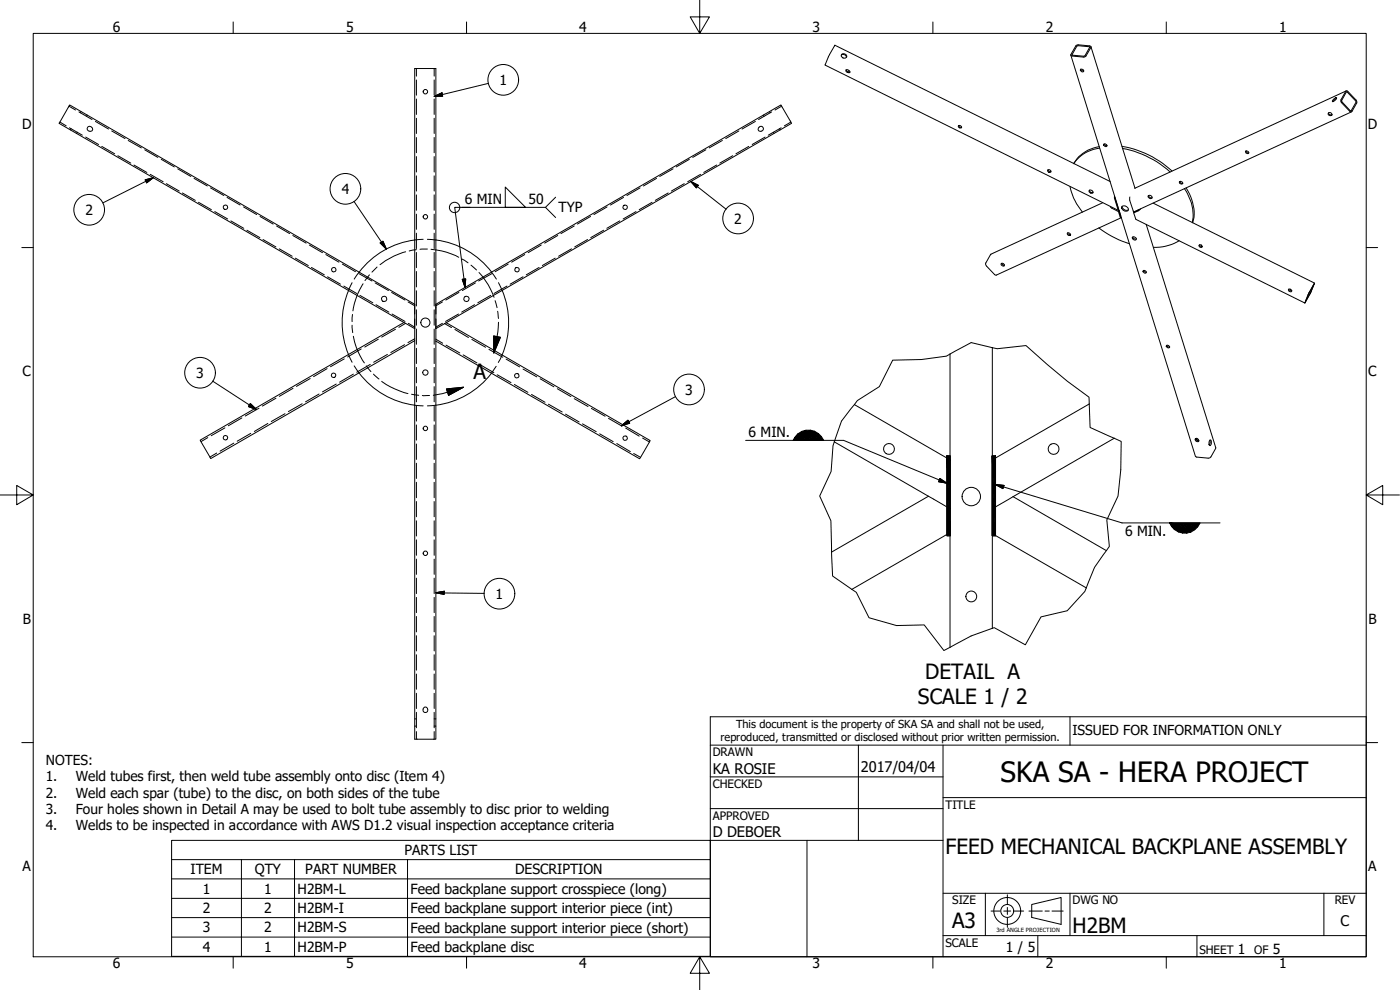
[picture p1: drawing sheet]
<svg xmlns="http://www.w3.org/2000/svg" width="420mm" height="297mm" viewBox="0 0 420 297" stroke-linecap="round" stroke-linejoin="round" font-family="sans-serif">
<!-- layer: Visible (ANSI) -->
<g fill="none" stroke="#000" stroke-width=".3">
<path d="M252.5 16.6a.95 .95 0 0 1 1.5 .6M252.6 16.3a.8 .8 0 0 1 1.2-.1 .8 .8 0 0 1-.1 1.2 .89 .89 0 0 1-1.1-1.1zM321.4 16.6l37.4 120.4 .2 .1 3.8 .4 .6-.4 1.5-2.7-20.9-67.1M322.9 13.7l.7-.3 3.4 .4 .4 .2v.2l-1.5 2.7-.3 .2-4-.4-.2-.3zM323.2 13.9l.3-.2 3.4 .3 .1 .2-1.5 2.6-3.6-.2-.1-.2zM327.4 14l13.2 42.4M27.5 38.2a.73 .73 0 0 0-1.2 .1 .73 .73 0 0 0 .5 1.1M27.5 38.2a.67 .67 0 0 1 .2 .9 .67 .67 0 0 1-.8 .3M228.5 39.4a.77 .77 0 0 0 .6-.9 .77 .77 0 0 0-.9-.7 .77 .77 0 0 0-.7 .8l.3 .7 .7 .1M253.9 21a.79 .79 0 0 1 1.1 .8 .82 .82 0 0 1-1.1-.8zM253.9 20.9l.7 .7M254.6 21.6h.5"/>
<path d="M254.6 21.6l-.1 .2M287.7 37.7a.58 .58 0 0 1 .6 .1 .58 .58 0 0 1 .2 .6 .59 .59 0 0 1-.7-.1 .59 .59 0 0 1-.1-.6zM287.7 37.6l.3 .5h.6M324.3 20.8a.52 .52 0 0 1 .7 0 .52 .52 0 0 1 0 .8l-.8-.5zM324.4 20.8l.3 .4 .5 .1M398.7 33.9a.59 .59 0 0 1 .8 0 .59 .59 0 0 1 .1 .8h-.2M398.7 33.9l.3 .4 .5 .2M398.7 33.9a.54 .54 0 0 0 .1 .6 .54 .54 0 0 0 .6 .2M399.5 34.5l-.1 .2M399.8 34.4l-.3 .1M400.4 29.6l.5-.3a.63 .63 0 0 1 .1 .6 .63 .63 0 0 1-.6 .4l-.5 .2zM401.1 29.5l-1 1"/>
<path d="M403.9 27.3h.5l2.6 2.7 .2 .6-1.7 3-.4-.2-2.7-2.9 .1-.6zM404 27.3l-63.4 29.2M404.1 27.6h.2l2.7 2.9-1.6 2.8-2.8-3.1zM405.6 33.6l-65.3 30-1.3-3.5 .1-1M314.5 51a.52 .52 0 0 1 .7 0 .52 .52 0 0 1 0 .7l-.7-.3zM314.5 51l.3 .4 .6 .1M321.1 56a16.9 16.9 0 0 0 3.8 7.7M326.8 57.2a.64 .64 0 0 1 .9-.1 .64 .64 0 0 1 .2 .9 .81 .81 0 0 1-1.1-.8zM327 57.1a.8 .8 0 0 0 1 .6M329.9 44a10.5 10.5 0 0 0-7.6 5.1M330 44.4a10.6 10.6 0 0 0-7.7 4.7M331.3 43.2l.4 .4 .5 .1"/>
<path d="M331.4 43.2a.51 .51 0 0 1 .7 .1 .51 .51 0 0 1-.1 .7 .51 .51 0 0 1-.7-.2 .51 .51 0 0 1 .1-.6zM333.2 54.5l-82.6-40.9-1.9 3.1-1.1 2.8 88.3 43.7-.4-.3-1-3.5v-.6M334.6 59.2l1.1 3.7M336.7 43.9a29.1 29.1 0 0 1 15 7.4M336.9 44.6a28.7 28.7 0 0 1 14.3 7M344.6 58.7a.7 .7 0 0 1 .8 0 .7 .7 0 0 1 .3 .8 .72 .72 0 0 1-.8 0 .72 .72 0 0 1-.3-.8zM344.7 58.7a.8 .8 0 0 0 1.1 .6M353.9 54.5a.52 .52 0 0 1 .8 0 .52 .52 0 0 1 0 .7l-.7-.2zM354.1 54.5l.4 .5h.5M355.5 56.6a13.3 13.3 0 0 1 2.3 10.1M356 56.4a13.2 13.2 0 0 1 1.9 10.5M373.8 45.4a.52 .52 0 0 1 .7 0 .52 .52 0 0 1 .1 .7l-.6-.1z"/>
<path d="M373.9 45.3l.4 .5h.5M124.5 72a25 25 0 0 0-16.7 9.6M130.8 72a25 25 0 0 1 16.7 9.7M300.4 79.2a.48 .48 0 0 1 .7-.1 .48 .48 0 0 1 0 .7l-.5-.2zM300.5 79l.6 .6 .3-.1M320.4 69.9a.5 .5 0 0 1 .7 0 .5 .5 0 0 1-.1 .8l-.6-.4zM320.4 69.9l.5 .5 .4-.1M329.8 68.4a30 30 0 0 0 9.2 4.7M331 60.8l-33.7 15.5-1.5 2.7 .1 .6 3 3 37.6-17.3M333.2 62l.5 .5 2 1M336.4 64.9l-.5-1.7-.2 .3 .5 1.6 .3 .2M336.7 61.9a1.36 1.36 0 0 0 1.9 1.1"/>
<path d="M336.7 61.9a1.2 1.2 0 0 1 1.4 .1 1.2 1.2 0 0 1 .4 1.2 1.2 1.2 0 0 1-1.3 0 1.2 1.2 0 0 1-.5-1.3zM339.9 71.2a.73 .73 0 0 1 .7 0 .73 .73 0 0 1 .3 .7 .74 .74 0 0 1-.7 0 .74 .74 0 0 1-.3-.7zM340 71.1l.2 .5 .9 .1M340.2 63.9l.7 1.9 50.7 25.1M342.3 62.7l-.6 .5-1.5 .7 1.8-1M346.1 60.9l48.4 24M353.9 72.2a14.6 14.6 0 0 1-7.8 2M360 73.5l.3 .4 .6 .1M360 73.5a.49 .49 0 0 1 .7 .1 .49 .49 0 0 1-.2 .7l-.6-.5zM104.6 87.1a25 25 0 0 0 0 19.3M121.2 96.8l3.3 1.8M121.2 96.8l-61.1 35.3 3.1 5.5 61.3-35.4"/>
<path d="M124.5 91.3v-70.7h6.3v78M124.5 91.3l-103.6-59.8-3.2 5.5 103.5 59.8M124.5 91.3v7.3M124.5 98.6v3.6M130.8 91.3l103.6-59.8 2.8 4.8 .4 .7-103.7 59.8M130.8 98.6v3.7M133.9 96.8l-3.1 1.8M133.9 96.8l61.2 35.4-.3 .7-2.8 4.8-61.2-35.4M150.7 87.2a25 25 0 0 1 0 19.3M343 81.3a.54 .54 0 0 1 .7 0 .54 .54 0 0 1 .2 .6h-.5zM343.2 81.2l.3 .4h.5M386.7 86.9a.52 .52 0 0 1 .7 0 .52 .52 0 0 1 .1 .7l-.6-.2z"/>
<path d="M386.8 86.7l.4 .5h.5M391.8 90.5h.1M394.3 85.3l-1 2.6-1.5 2.6 .9-2.4zM394.5 84.9l-1.2 3-1.7 3 1.3-3.2zM107.7 111.9a25 25 0 0 0 16.8 9.7M124.5 102.2v119.6h6.3v-119.5M147.5 112a25 25 0 0 1-16.7 9.6M285.1 106.2v31.8l-28.7-16.6M297.8 104.3v33.7M350.1 103.7a.54 .54 0 0 1 .6 0 .54 .54 0 0 1 .2 .6 .61 .61 0 0 1-.8-.6zM350.1 103.6l.5 .5h.4M250.4 132.6l28.2 16.3"/>
<path d="M285.2 138v14.6M297.8 138v14.6M326.9 121.2l-29.1 16.8M334.4 131.5l-30.4 17.5M358.7 131.7a.65 .65 0 0 1 .8 0 .65 .65 0 0 1 .2 .8 .73 .73 0 0 1-1-.8zM358.8 131.6l.5 .6h.5M358.8 131.6l-.1 .3M358.8 131.6h.1M359 131.9l-.2-.2 .3-.1 .2 .6M363.1 132.1l.1 .6-.2 .9M363.2 132a.99 .99 0 0 1-.2 1.7v-.1a1.48 1.48 0 0 1 .2-1.6zM278.6 148.9l6.5 3.7v7.2"/>
<path d="M278.6 148.9l-29 16.8M285.1 159.8v34.4M285.1 159.8l-29.4 17M304 149l-6.2 3.6v35.9M304 149l28 16.2M297.8 160.1l28.2 16.3"/>
<circle cx="127.7" cy="27.5" r=".67"/>
<circle cx="67.7" cy="62.2" r=".67"/>
<circle cx="127.7" cy="65" r=".67"/>
<circle cx="187.6" cy="62.2" r=".67"/>
<circle cx="100.2" cy="80.9" r=".67"/>
<circle cx="115.3" cy="89.7" r=".79"/>
<circle cx="127.7" cy="96.8" r="1.37"/>
<circle cx="140" cy="89.7" r=".79"/>
<circle cx="155.2" cy="80.9" r=".67"/>
<circle cx="100.1" cy="112.6" r=".67"/>
<circle cx="127.7" cy="111.8" r=".79"/>
<circle cx="155.1" cy="112.7" r=".67"/>
<circle cx="67.7" cy="131.3" r=".67"/>
<circle cx="127.7" cy="128.5" r=".67"/>
<circle cx="187.6" cy="131.5" r=".67"/>
<circle cx="266.8" cy="134.7" r="1.62"/>
<circle cx="316.2" cy="134.7" r="1.62"/>
<circle cx="291.5" cy="149" r="2.76"/>
<circle cx="127.7" cy="166" r=".67"/>
<circle cx="291.5" cy="179" r="1.62"/>
<circle cx="127.7" cy="213" r=".76"/>
</g>
<!-- layer: Hidden (ANSI) -->
<g fill="none" stroke="#000" stroke-width=".3">
<path d="M18 36.6l1.9 1.2M20.7 31.9l2 1.1M20.8 38.3l3.9 2.3M21.2 38.8l-.1 .2M21.3 38.6v.1M23.1 39.9l-.1 .2M23.2 39.7l-.1 .1M23.7 33.6l3.9 2.3M24.2 33.7l-.1 .1M24.3 33.5v.1M26 34.8v.1M26.2 34.5l-.1 .2"/>
<path d="M28.6 36.4l4 2.3M33.5 39.3l4 2.3M125 20.6v2.2M125 24v4.6M125 29.7v4.6M125 35.5v4.6M130.3 20.6v2.2M130.3 24v4.6M130.3 29.7v4.6M130.3 35.5v4.6M221.7 39.3l-3.9 2.3M226.7 36.4l-4 2.3"/>
<path d="M229.1 34.5l.1 .2M229.2 34.8l.1 .1M230.9 33.5l.1 .1M231.1 33.7v.1M231.6 33.6l-4 2.3M232.1 39.7l.1 .1M232.2 39.9l.1 .2M233.9 38.6l.1 .1M234.1 38.8v.2M234.4 38.3l-3.8 2.3M234.6 31.9l-2 1.1M237.4 36.6l-2 1.2"/>
<path d="M25.7 41.1l3.9 2.3M30.5 43.9l3.9 2.3M35.4 46.7l3.8 2.2M38.5 42.1l3.9 2.3M40.2 49.5l3.9 2.2M43.4 44.9l4 2.3M45.1 52.3l3.9 2.2M48.4 47.8l3.9 2.3M49.9 55.1l3.9 2.2M53.3 50.7l4 2.2M54.7 57.9l3.9 2.2M58.2 53.5l4 2.3"/>
<path d="M63.2 56.4l4 2.3M68.1 59.2l4 2.3M125 41.3v4.5M125 47v4.6M125 52.8v4.5M125 58.5v4.6M130.3 41.3v4.5M130.3 47v4.6M130.3 52.8v4.5M130.3 58.5v4.6M187.1 59.2l-3.9 2.3M192.1 56.4l-3.9 2.3"/>
<path d="M197 53.5l-3.9 2.3M200.5 57.9l-3.8 2.2M202 50.7l-4 2.2M205.4 55.1l-3.9 2.2M206.9 47.8l-4 2.3M210.2 52.3l-3.8 2.2M211.8 44.9l-3.9 2.3M215.1 49.5l-3.9 2.2M216.8 42.1l-3.9 2.3M219.9 46.7l-3.9 2.2M224.7 43.9l-3.8 2.3M229.6 41.1l-3.9 2.3"/>
<path d="M59.6 60.7l3.8 2.2M64.5 63.5l3.8 2.2M69.3 66.3l3.9 2.2M73.1 62.1l3.9 2.3M74.1 69.1l3.9 2.2M78 64.9l4 2.3M78.9 71.9l3.9 2.2M83 67.8l3.9 2.3M83.8 74.7l3.9 2.2M87.9 70.7l4 2.2M88.6 77.5l3.9 2.2M92.8 73.5l4 2.3"/>
<path d="M97.8 76.4l3.9 2.3M102.7 79.2l4 2.3M125 64.2v4.6M125 70v4.6M125 75.7v4.6M127 71.8l-2.5 .2M128.3 71.8l2.5 .2M130.3 64.2v4.6M130.3 70v4.6M130.3 75.7v4.6M152.5 79.2l-3.9 2.3M157.5 76.4l-4 2.3"/>
<path d="M162.4 73.5l-3.9 2.3M166.6 77.5l-3.8 2.2M167.4 70.7l-4 2.2M171.5 74.7l-3.9 2.2M172.3 67.8l-4 2.3M176.3 71.9l-3.8 2.2M177.2 64.9l-3.9 2.3M181.2 69.1l-3.9 2.2M182.2 62.1l-4 2.3M186 66.3l-3.9 2.2M190.9 63.5l-3.9 2.2M195.7 60.7l-3.9 2.2"/>
<path d="M93.5 80.2l3.8 2.3M98.3 83l3.9 2.3M103.2 85.8l3.9 2.3M105.7 84.8l-1.1 2.3M107.7 82.1l3.9 2.2M107.8 81.6l-1.5 2.1M108 88.6l3.9 2.3M112.6 84.9l4 2.3M112.8 91.4l3.9 2.2M117.5 87.7l4 2.3M117.7 94.2l3.8 2.2M118.7 98.8l-4.1 2.3"/>
<path d="M121.7 97l-2 1.2M122.5 90.6l2 1.1M122.6 97l1.9 1.2M124.5 91.3h.1M124.5 98.6h.1M124.5 91.3v2.9M124.5 95.7v2.9M125 81.5v4.6M125 87.2v4.6M125 92.9v4.7M125 98.7v4.6M130.3 81.5v4.6"/>
<path d="M130.3 87.2v4.6M130.3 92.9v4.7M130.3 98.7v4.6M130.8 91.3h.1M130.8 98.6h.1M130.8 91.3v2.9M130.8 95.7v2.9M132.8 97l-2 1.2M132.8 90.6l-2 1.1M133.4 97.1l2.1 1.2M136.5 98.9l4.1 2.4M137.6 94.2l-3.9 2.2"/>
<path d="M137.7 87.7l-3.9 2.3M142.4 91.4l-3.8 2.2M142.7 84.9l-4 2.3M147.3 88.6l-3.9 2.3M147.5 81.6l1.5 2.1M147.6 82.1l-4 2.2M149.6 84.8l1.1 2.3M152.1 85.8l-3.8 2.3M157 83l-3.9 2.3M161.8 80.2l-3.9 2.3M82.8 119.5l-4.1 2.3M87.9 116.5l-4.1 2.4"/>
<path d="M93.1 113.6l-4.1 2.3M95.8 118.2l-4.1 2.4M98.2 110.6l-4.1 2.4M100.9 115.2l-4.1 2.4M103.3 107.7l-4.1 2.3M104.6 106.3l1.1 2.4M106 112.3l-4.1 2.4M106.3 109.8l1.4 2.1M108.4 104.7l-4.1 2.4M111.1 109.3l-4 2.4M113.5 101.8l-4 2.3M116.3 106.3l-4.2 2.4"/>
<path d="M121.4 103.4l-4.1 2.4M124.5 101.6l-2.1 1.2M125 104.5v4.6M125 110.2v4.7M125 116v4.6M130.3 104.5v4.6M130.3 110.2v4.7M130.3 116v4.6M130.8 101.8l2 1.2M133.9 103.6l4.1 2.3M139 106.5l4.1 2.4M141.6 101.8l4.1 2.4"/>
<path d="M144.1 109.5l4.1 2.3M146.7 104.8l4.2 2.4M148.9 109.9l-1.4 2.1M149.2 112.4l4.2 2.4M150.7 106.5l-1.2 2.3M151.9 107.7l4.1 2.4M154.4 115.4l4 2.3M157 110.7l4.1 2.4M159.5 118.3l4.1 2.4M162.1 113.7l4.1 2.4M167.3 116.6l4 2.4M172.3 119.6l4.2 2.4"/>
<path d="M62.4 131.3l-2.1 1.2M65 135.9l-2 1.2M67.5 128.4l-4.1 2.3M70.2 133l-4.2 2.4M72.6 125.4l-4.1 2.3M75.2 130l-4 2.4M77.7 122.5l-4.1 2.3M80.4 127l-4.1 2.5M85.5 124.1l-4.1 2.4M90.7 121.1l-4.1 2.4M124.5 121.6l2.5 .2M125 121.7v4.7"/>
<path d="M125 127.5v4.6M125 133.2v4.6M125 139v4.6M130.3 121.7v4.7M130.3 127.5v4.6M130.3 133.2v4.6M130.3 139v4.6M130.8 121.6l-2.5 .2M164.6 121.3l4.1 2.3M169.7 124.3l4.1 2.3M174.8 127.2l4.1 2.3M177.5 122.5l4.1 2.4"/>
<path d="M180 130.2l4 2.3M182.6 125.5l4.1 2.4M185.1 133.1l4.1 2.4M187.8 128.4l4 2.5M190.2 136.1l2 1.1M192.8 131.4l2.1 1.2M125 144.7v4.6M125 150.5v4.6M125 156.3v4.5M130.3 144.7v4.6M130.3 150.5v4.6M130.3 156.3v4.5"/>
<path d="M125 162v4.6M125 167.8v4.5M125 173.5v4.6M125 179.2v4.6M130.3 162v4.6M130.3 167.8v4.5M130.3 173.5v4.6M130.3 179.2v4.6M125 185v4.6M125 190.7v4.6M125 196.5v4.6M130.3 185v4.6"/>
<path d="M130.3 190.7v4.6M130.3 196.5v4.6M124.5 215.7h.2M124.5 217.9h.2M124.8 215.7h.2M124.8 217.9h.2M125 202.2v4.6M125 208v4.6M125 213.7v4.7M125 219.5v2.3M130.3 202.2v4.6M130.3 208v4.6"/>
<path d="M130.3 213.7v4.7M130.3 219.5v2.3M130.3 215.7h.2M130.3 217.9h.2M130.6 215.7h.2M130.6 217.9h.2"/>
</g>
<!-- layer: Break Line (ANSI) -->
<path d="M267.9 108.1l8.6-.2 7.5-1 7.5-4.1 7.8 1.8 8.6-.9 12.5 10.7 6.4 4.8 .4 9.1 9.3 4.1-.1 8.6-.9 7.8-3.3 7.2 .7 7.9-.9 1.3a27.3 27.3 0 0 0-6 11.2l-.4 1.1-5.3 5.7-7.9 1.9-4.7 8.4-9.3-5.2-.6 .2a46.7 46.7 0 0 0-12.7 5.7l-1.8 1-5.9-7.7-8.4 .2-8.2-2.4-3.8-7.6-7.1-4.9-.5-16.5-3.4-7.5 3.4-7.3a34.2 34.2 0 0 1 3.1-15.1l4.8-6.2 6.6-4.2z" fill="none" stroke="#000" stroke-width=".3"/>
<!-- layer: Hatch (ANSI) -->
<path d="M284.2 136.8h1v24zM297.8 136.8h1v24zM284.2 136.8l1 24h-1zM297.8 136.8l1 24h-1z" fill="#000" stroke="#000" stroke-width=".3"/>
<!-- layer: Symbol (ANSI) -->
<g fill="none" stroke="#000" stroke-width=".3">
<path d="M130.3 28.9l2.4-1 .1 1zM146.6 25l-16.3 3.9M43.6 54l2.4-.7-2 1.5zM46 53.3l-15.1 7.6M151.6 56.1l6.1 6.1h-6.1zM166.8 59.2l-3.1 3 3.1 3.1M207.3 54.5l2.2 1.1-.5 .8zM207.3 54.5l10.6 8.3M106.2 60.4l9.8 14.3M114.1 72.9l.8-.5 1.1 2.3zM138.6 62.2h25.1M141.1 62.2h-4.6l3.1 24"/>
<path d="M138.7 83.8l1.1-.1-.2 2.5zM63.8 114.3l13.2 8.6M202.8 119l-16.3 8.7M75.1 121.1l1.9 1.8-2.5-.9zM186.5 127.7l2-1.6 .5 .9zM223.8 132.1h29.4l31 12.9M282.1 143.6l2.1 1.4-2.5-.5zM298.8 145.4l2.5 .3-.3 .9zM298.8 145.4l37.9 11.5h29.4M130.8 177.8l2.5-.4v1zM130.8 177.8l14.6 .2M51.5 257.9v-5.8h161.7v5.8"/>
<path d="M51.5 257.9h161.7v5.8M51.5 257.9v29h161.7v-23.2M72.5 257.9v29M88.4 257.9v29M122.3 257.9v29M51.5 263.7h161.7M51.5 269.5h161.7M51.5 275.3h161.7M51.5 281.2h161.7"/>
<circle cx="151" cy="24" r="4.6"/>
<circle cx="103.7" cy="56.7" r="4.6"/>
<circle cx="26.8" cy="62.9" r="4.6"/>
<circle cx="136.4" cy="62.2" r="1.56"/>
<circle cx="221.5" cy="65.5" r="4.6"/>
<circle cx="60" cy="111.8" r="4.6"/>
<circle cx="206.8" cy="116.9" r="4.6"/>
<circle cx="149.9" cy="178.1" r="4.6"/>
</g>
<!-- layer: Detail Boundary (ANSI) -->
<g fill="none" stroke="#000" stroke-width=".3">
<path d="M121.7 75.6l-3.5 1.2-2.5 1.4-1.7 1.2M125 74.9l-2.2 .4M128.3 74.7l-2.3 .1M129.3 74.8l4.7 .9 3.7 1.5M138.6 77.7l1.9 1.2M141.4 79.6l1.6 1.4M105.7 97.6l.2 2.2M105.8 94.3l-.1 2.2M109 85.1l-1.7 3.2-.9 2.7-.5 2.3M110.9 82.5l-1.4 1.7M113.2 80.1l-1.6 1.5M143.8 81.8l2.7 3.6 1.8 3.8"/>
<path d="M148.6 90.2l.6 2.1M149.4 93.4l.2 2.2M149.6 96.7a38.5 38.5 0 0 1-1.4 9.2M106 100.9l.1 .3a20.6 20.6 0 0 0 3.2 7.7M109.9 109.8l1.4 1.7M112.1 112.3l1.6 1.4M114.6 114.4l1.3 1 2.6 1.3 3.9 1.4M123.5 118.3l2.2 .3M126.7 118.7h2.2M134 116.7l5.1-.5-4.5 2.4zM139.1 116.2a39.9 39.9 0 0 1-9.1 2.4M148.2 100.8l2 .4-2 4.7z"/>
</g>
<path d="M134.6 118.6l4.5-2.4zM134 116.7l5.1-.5-4.5 2.4zM148.2 100.8v5.1zM148.2 100.8l2 .4-2 4.7z" fill="#000" stroke="#000" stroke-width=".3"/>
<!-- layer: Border (ANSI) -->
<g fill="none" stroke="#000" stroke-width=".3">
<path d="M10 10h400v277.1h-400zM70 6.6v3.4M140 6.6v3.4M210 0v10l-2.9-4.9h5.8l-2.9 4.9M280 6.6v3.4M350 6.6v3.4M6.5 74.3h3.5M410 74.3h3.4M0 148.5h10l-5-2.8v5.7l5-2.9M410 148.5l5 2.9v-5.7l-5 2.8h10M6.5 222.8h3.5M410 222.8h3.4"/>
<path d="M70 287.1v3.4M140 287.1v3.4M210 287.1l2.9 4.9h-5.8l2.9-4.9v9.9M280 287.1v3.4M350 287.1v3.4"/>
</g>
<!-- layer: Sketch Geometry (ANSI) -->
<g fill="none" stroke="#000" stroke-width=".3">
<path d="M284.2 136.8h1v24h-1zM297.8 136.8h1v24h-1zM297.4 273.4h2.8M301.2 273.4h2.1M302.3 268.5v2.7M302.3 272.3v2.1M302.3 275.4v2.8M304.4 273.4h2.8M308.8 273.4h4M309.6 271.4l8.9-2.1v8.1l-8.9-2.1zM313.6 273.4h1.3M315.7 273.4h3.4"/>
<circle cx="302.3" cy="273.3" r="4"/>
<circle cx="302.3" cy="273.3" r="1.94"/>
</g>
<!-- layer: Title (ANSI) -->
<g fill="none" stroke="#000" stroke-width=".3">
<path d="M213.2 215.1h196.8v72h-196.8zM321.1 215.1v8.5M213.2 233.1h69.8M213.2 223.6h196.8M257.6 223.6v28.5M283 239.3h127M283 223.6v63.5M213.2 242.6h69.8M213.2 252.1h69.8M242.2 252.1v35M283 268h127M295.7 268v12.7"/>
<path d="M321.1 268v12.7M397.3 268v12.7M283 280.7h127M311.5 280.7v6.4M359.2 280.7v6.4"/>
</g>
<!-- layer: Symbol (ANSI) -->
<g fill="#000" stroke="#000" stroke-width=".3">
<path d="M130.3 28.9l2.4-1zM130.3 28.9l2.4-1 .1 1zM44 54.8l2-1.5zM43.6 54l2.4-.7-2 1.5zM207.3 54.5l2.2 1.1zM207.3 54.5l2.2 1.1-.5 .8zM114.1 72.9l1.9 1.8zM114.1 72.9l.8-.5 1.1 2.3zM138.7 83.8l.9 2.4zM138.7 83.8l1.1-.1-.2 2.5zM74.5 122l2.5 .9zM75.1 121.1l1.9 1.8-2.5-.9z"/>
<path d="M186.5 127.7l2-1.6zM186.5 127.7l2-1.6 .5 .9zM238.7 131l.9-.9-1.5 2zM239.6 130.1l1.1-.7-2.6 2.7zM240.7 129.4l1.2-.3-3.8 3zM238.1 132.1l3.8-3h1.4zM238.1 132.1l5.2-3 1.2 .3zM238.1 132.1l6.4-2.7 1.1 .7zM238.1 132.1l7.5-2 .9 .9zM238.1 132.1l8.4-1.1 .7 1.1zM281.7 144.5l2.5 .5zM282.1 143.6l2.1 1.4-2.5-.5z"/>
<path d="M298.8 145.4l2.5 .3zM298.8 145.4l2.5 .3-.3 .9zM351 156.9l1.6 2-.9-.9zM351 156.9l2.7 2.7-1.1-.7zM351 156.9l4 3-1.3-.3zM351 156.9l5.2 3h-1.2zM351 156.9l6.4 2.7-1.2 .3zM351 156.9l7.6 2-1.2 .7zM351 156.9l8.5 1.1-.9 .9zM351 156.9h9.2l-.7 1.1zM130.8 177.8l2.5-.4zM130.8 177.8l2.5-.4v1z"/>
</g>
<text font-size="8.4" x="300.3" y="234.5">SKA SA - HERA PROJECT</text>
<g font-size="6.3">
<text x="142.1" y="113.7">A</text>
<text x="277.7" y="203.8">DETAIL A</text>
<text x="275.5" y="211.4">SCALE 1 / 2</text>
<text x="283.8" y="256.1">FEED MECHANICAL BACKPLANE ASSEMBLY</text>
<text x="285.8" y="278.6">A3</text>
<text x="321.9" y="280">H2BM</text>
</g>
<g font-size="4.4">
<text x="213.9" y="232.2">KA ROSIE</text>
<text x="258.4" y="231.6">2017/04/04</text>
<text x="213.9" y="251.3">D DEBOER</text>
<text x="402.3" y="277.9">C</text>
</g>
<g font-size="4.2">
<text x="33.8" y="9.6">6</text>
<text x="103.9" y="9.6">5</text>
<text x="173.9" y="9.6">4</text>
<text x="243.8" y="9.6">3</text>
<text x="313.9" y="9.6">2</text>
<text x="383.9" y="9.6">1</text>
<text x="149.9" y="25.5">1</text>
<text x="6.7" y="38.7">D</text>
<text x="410.5" y="38.7">D</text>
<text x="102.6" y="58.2">4</text>
<text x="25.7" y="64.5">2</text>
<text x="139.5" y="61.3">6 MIN</text>
<text x="158.6" y="61.3">50</text>
<text x="167.6" y="63.7">TYP</text>
<text x="220.3" y="67.1">2</text>
<text x="6.8" y="113">C</text>
<text x="58.9" y="113.4">3</text>
<text x="410.7" y="113">C</text>
<text x="205.6" y="118.4">3</text>
<text x="224.7" y="131.1">6 MIN.</text>
<text x="337.6" y="161">6 MIN.</text>
<text x="148.7" y="179.7">1</text>
<text x="6.9" y="187.2">B</text>
<text x="410.7" y="187.2">B</text>
<text x="121.3" y="256.6">PARTS LIST</text>
<text x="6.8" y="261.4">A</text>
<text x="57.1" y="262.4">ITEM</text>
<text x="76.5" y="262.4">QTY</text>
<text x="91.6" y="262.4">PART NUMBER</text>
<text x="154.6" y="262.4">DESCRIPTION</text>
<text x="410.7" y="261.4">A</text>
<text x="60.8" y="268.1">1</text>
<text x="79.3" y="268.1">1</text>
<text x="89.3" y="268.2">H2BM-L</text>
<text x="123.2" y="268.2">Feed backplane support crosspiece (long)</text>
<text x="60.8" y="274">2</text>
<text x="79.3" y="274">2</text>
<text x="89.3" y="274">H2BM-I</text>
<text x="123.2" y="274.1">Feed backplane support interior piece (int)</text>
<text x="60.8" y="279.8">3</text>
<text x="79.3" y="279.8">2</text>
<text x="89.3" y="279.8">H2BM-S</text>
<text x="123.2" y="279.8">Feed backplane support interior piece (short)</text>
<text x="60.8" y="285.5">4</text>
<text x="79.3" y="285.5">1</text>
<text x="89.3" y="285.6">H2BM-P</text>
<text x="123.2" y="285.6">Feed backplane disc</text>
<text x="301.9" y="285.6">1 / 5</text>
<text x="371.5" y="286.2">1</text>
<text x="382" y="286.2">5</text>
<text x="33.8" y="290.5">6</text>
<text x="103.9" y="290.5">5</text>
<text x="173.9" y="290.5">4</text>
<text x="243.8" y="290.5">3</text>
<text x="313.9" y="290.5">2</text>
<text x="383.9" y="290.5">1</text>
</g>
<g font-size="4.1">
<text x="321.9" y="220.5">ISSUED FOR INFORMATION ONLY</text>
<text x="13.8" y="229.4">NOTES:</text>
<text x="13.8" y="234.4">1.</text>
<text x="13.8" y="239.3">2.</text>
<text x="22.7" y="234.4">Weld tubes first, then weld tube assembly onto disc (Item 4)</text>
<text x="22.7" y="239.3">Weld each spar (tube) to the disc, on both sides of the tube</text>
<text x="13.8" y="244.3">3.</text>
<text x="22.7" y="244.3">Four holes shown in Detail A may be used to bolt tube assembly to disc prior to welding</text>
<text x="13.8" y="249.2">4.</text>
<text x="22.7" y="249.2">Welds to be inspected in accordance with AWS D1.2 visual inspection acceptance criteria</text>
</g>
<g font-size="3.5">
<text x="213.9" y="226.9">DRAWN</text>
<text x="213.9" y="236.4">CHECKED</text>
<text x="213.9" y="245.9">APPROVED</text>
<text x="283.8" y="242.6">TITLE</text>
<text x="285.8" y="271.3">SIZE</text>
<text x="321.9" y="271.3">DWG NO</text>
<text x="400.6" y="271.3">REV</text>
<text x="283.8" y="284">SCALE</text>
<text x="360" y="286.2">SHEET</text>
<text x="376.4" y="286.2">OF</text>
</g>
<g font-size="3.3">
<text x="220.9" y="218.4">This document is the property of SKA SA and shall not be used,</text>
<text x="216.3" y="222.4">reproduced, transmitted or disclosed without prior written permission.</text>
</g>
<text font-size="1.7" x="299" y="279.8">3rd ANGLE PROJECTION</text>
</svg>
